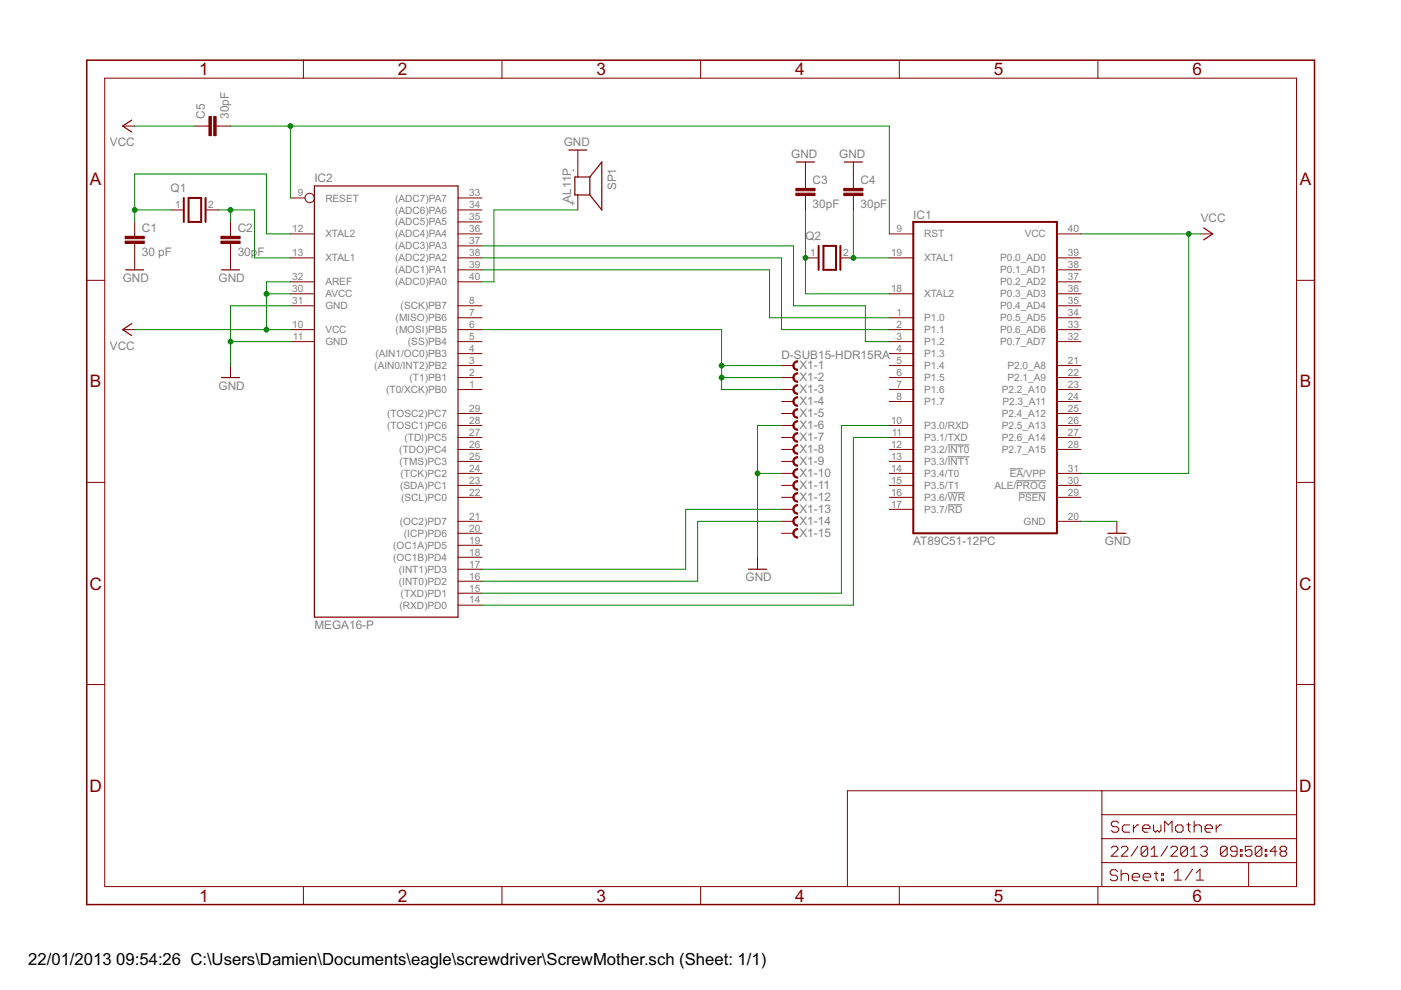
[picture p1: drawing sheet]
<svg xmlns="http://www.w3.org/2000/svg" width="297mm" height="210mm" viewBox="0 0 297 210" stroke-linecap="round" stroke-linejoin="round" font-family="sans-serif">
<path d="M200.9 94.3h4.7M200.9 96.9h4.7M214.1 99.4h2.8M200.9 104.5h3.7M200.9 107h3.1M215.5 101.9h6.3M216 104.5h5.8" fill="none" stroke="#808080" stroke-width=".21"/>
<g fill="none" stroke="#800000" stroke-width=".21">
<path d="M22.2 16.6h252.7v171.4h-252.7zM64.3 12.8v3.8M106.4 12.8v3.8M148.5 12.8v3.8M190.7 12.8v3.8M232.8 12.8v3.8M26 26.7h2.6M41.3 26.7h3M45.8 26.7h3.1M122.5 31.8v5.7M170.8 34.4v5.5M180.9 34.4v5.5"/>
<path d="M18.4 59.4h3.8M28.6 47.1v3M28.6 51.6v5.6M36.2 44.5h2.5M43.8 44.5h2.5M48.9 47.1v3M48.9 51.6v5.6M61.6 54.7h5.1M61.6 59.8h5.1M61.6 49.6h5.1M61.6 42h3.1M97.1 54.7h5.1"/>
<path d="M97.1 57.2h5.1M97.1 59.8h5.1M97.1 49.6h5.1M97.1 42h5.1M97.1 44.5h5.1M97.1 47.1h5.1M97.1 52.1h5.1M122.5 41.3v3.2M170.8 54.7h2.5M170.8 41.5v3M178.4 54.7h2.5M180.9 41.5v3"/>
<path d="M188.6 54.7h5M188.6 49.6h5M224.1 54.7h5.1M224.1 57.2h5.1M224.1 59.8h5.1M224.1 49.6h5.1M254.6 49.6h2.5M274.9 59.4h3.8M26 69.9h2.6M48.9 77.5v2.6M61.6 62.3h5.1M61.6 64.8h5.1"/>
<path d="M61.6 69.9h5.1M61.6 72.4h5.1M97.1 64.8h5.1M97.1 67.4h5.1M97.1 69.9h5.1M97.1 72.4h5.1M97.1 77.5h5.1M97.1 75h5.1M165.7 77.5h2.5M188.6 62.3h5M188.6 67.4h5M188.6 69.9h5"/>
<path d="M188.6 72.4h5M188.6 77.5h5M188.6 75h5M224.1 62.3h5.1M224.1 64.8h5.1M224.1 67.4h5.1M224.1 69.9h5.1M224.1 72.4h5.1M224.1 77.5h5.1M97.1 80.1h5.1M97.1 82.6h5.1M97.1 87.7h5.1"/>
<path d="M97.1 90.2h5.1M97.1 92.8h5.1M97.1 95.3h5.1M97.1 97.8h5.1M165.7 80.1h2.5M165.7 82.6h2.5M165.7 85.1h2.5M165.7 87.7h2.5M165.7 90.2h2.5M165.7 92.8h2.5M165.7 95.3h2.5M165.7 97.8h2.5"/>
<path d="M188.6 80.1h5M188.6 82.6h5M188.6 85.1h5M188.6 90.2h5M188.6 92.8h5M188.6 95.3h5M188.6 97.8h5M224.1 80.1h5.1M224.1 82.6h5.1M224.1 85.1h5.1M224.1 87.7h5.1M224.1 90.2h5.1"/>
<path d="M224.1 92.8h5.1M224.1 95.3h5.1M18.4 102.3h3.8M97.1 100.4h5.1M97.1 102.9h5.1M97.1 105.5h5.1M97.1 110.5h5.1M97.1 118.2h5.1M97.1 115.6h5.1M97.1 113.1h5.1M160.6 118.2v2.5M165.7 100.4h2.5"/>
<path d="M165.7 102.9h2.5M165.7 105.5h2.5M165.7 108h2.5M165.7 110.5h2.5M165.7 113.1h2.5M188.6 100.4h5M188.6 102.9h5M188.6 105.5h5M188.6 108h5M224.1 100.4h5.1M224.1 102.9h5.1M224.1 105.5h5.1"/>
<path d="M224.1 110.5h5.1M236.8 110.5v2.6M274.9 102.3h3.8M97.1 128.3h5.1M97.1 125.8h5.1M97.1 123.2h5.1M97.1 120.7h5.1M18.4 145.1h3.8M274.9 145.1h3.8M233.6 167.7v20.3M233.6 177.8h41.3M233.6 172.7h41.3"/>
<path d="M235.6 179.8l.4-.4h.7l.3 .4v.3l-1.4 1.4h1.4M237.2 174.5l-.4-.4h-.8l-.4 .4v.4l.4 .4h.8l.4 .4v.4l-.4 .3h-.8l-.4-.3M237.7 179.8l.4-.4h.7l.3 .4v.3l-1.4 1.4h1.4M239.5 174.9h-1.1l-.4 .4v.8l.4 .3h1.1M240.3 174.9v1.5M241.2 179.4l-1.4 2.1M241.5 174.9h-.4l-.8 .8M242.3 175.7h1.5v-.4l-.4-.4h-.8l-.3 .4v.8l.3 .3h.8M243.3 179.8v1.4l-.3 .3h-.7l-.4-.3M243.3 179.8l-.3-.4h-.7l-.4 .4v1.4M243.3 179.8l-1.4 1.4M244.6 174.9v1.2l.4 .3 .4-.3 .4 .3 .3-.3v-1.2"/>
<path d="M246.9 176.4v-2.3l.8 .8 .8-.8v2.3M247.5 179.4l-1.4 2.1M248.2 179.8l.4-.4h.7l.3 .4v.3l-1.4 1.4h1.4M249.3 175.3l.4-.4h.7l.4 .4v.8l-.4 .3h-.7l-.4-.3zM251.6 174.9h.8M251.8 179.8v1.4l-.4 .3h-.7l-.4-.3M251.8 179.8l-.4-.4h-.7l-.4 .4v1.4M251.8 179.8l-1.5 1.4M252 174.5v1.6l.4 .3M253.2 175.3l.4-.4h.7l.4 .4v1.1M253.2 174.1v2.3M254.6 179.8l.3-.4h.7l.4 .4v.3l-.4 .4"/>
<path d="M255.5 175.7h1.6v-.4l-.4-.4h-.8l-.4 .4v.8l.4 .3h.8M257.9 174.9v1.5M259 174.9h-.4l-.7 .8M260.2 179.8v1.4l-.4 .3h-.7l-.3-.3M260.2 179.8l-.4-.4h-.7l-.3 .4v1.4M260.2 179.8l-1.4 1.4M265.4 179.4h-1.4v1.1l.7-.4h.4l.3 .4v.7l-.3 .3h-.7l-.4-.3M267.5 179.8v1.4l-.3 .3h-.7l-.4-.3M267.5 179.8l-.3-.4h-.7l-.4 .4v1.4M267.5 179.8l-1.4 1.4M274.9 167.7h-95.2v20.3M64.3 188v3.8"/>
<path d="M106.4 188v3.8M148.5 188v3.8M190.7 188v3.8M232.8 188v3.8M233.6 182.9h41.3M236.9 184.8l-.4-.4h-.7l-.4 .4v.4l.4 .4h.7l.4 .3v.5l-.4 .3h-.7l-.4-.3M237.7 184.4v2.3M237.7 185.6l.4-.4h.8l.4 .4v1.1M240.1 185.9h1.5v-.3l-.4-.4h-.8l-.3 .4v.8l.3 .3h.8M242.4 185.9h1.5v-.3l-.3-.4h-.8l-.4 .4v.8l.4 .3h.8M244 181.5h1.4M244 180.1l.7-.7v2.1"/>
<path d="M244.7 185.2h.8M245.1 184.8v1.6l.4 .3M246.3 185.2h.4v.4h-.4zM246.3 186.4h.4v.3h-.4zM249 185.1l.7-.8v2.3M249 186.6h1.5M252.5 180.1l.7-.7v2.1M252.5 181.5h1.4M252.9 184.3l-1.6 2.3M253.6 186.6h1.6M253.6 185.1l.8-.8v2.3M255.2 180.5h.4"/>
<path d="M255.6 180.5l.4 .3v.4l-.4 .3h-.7l-.3-.3M262.3 180.5h-1.1l-.3-.4v-.3l.3-.4h.7l.4 .4v1.4l-.4 .3h-.7l-.3-.3M263 181.2h.3v.3h-.3zM263 180.1h.3v.4h-.3zM264.7 182.9v5.1M268.2 181.2h.4v.3h-.4zM268.2 180.1h.4v.4h-.4zM270.7 180.5h-1.4l1-1.1v2.1M271.7 180.5l-.3 .3v.4l.3 .3h.7l.4-.3v-.4l-.4-.3M271.7 180.5l-.3-.4v-.3l.3-.4h.7l.4 .4v.3l-.4 .4M271.7 180.5h.7"/>
<circle cx="65.7" cy="42" r=".99"/>
</g>
<path d="M18.4 12.8h260.3v179h-260.3z" fill="none" stroke="#800000" stroke-width=".32"/>
<path d="M39 42v5.1M40 42h2.7v5.1h-2.7zM43.6 42v5.1M173.6 52.1v5.1M174.6 52.1h2.6v5.1h-2.6zM178.2 52.1v5.1M193.6 47.1h30.5v66h-30.5z" fill="none" stroke="#800000" stroke-width=".42"/>
<g fill="none" stroke="#800000" stroke-width=".25">
<path d="M27.9 25.5l-1.9 1.2 1.9 1.3M66.7 39.4h30.4v91.5h-30.4zM120.6 31.8h3.8M125.1 37.5h-3.2v3.8h3.2M125.1 37.5v3.8M125.1 37.5l2.5-3.1v10.1l-2.5-3.2M168.9 34.4h3.8M179 34.4h3.8M26.6 57.2h3.9M47 57.2h3.8M255.2 48.3l1.9 1.3-1.9 1.3M27.9 68.6l-1.9 1.3 1.9 1.3"/>
<path d="M47 80.1h3.8M234.9 113.1h3.8M158.7 120.7h3.8"/>
</g>
<g fill="#800000" stroke="#800000" stroke-width=".21">
<path d="M26.5 51.1h4.1v.5h-4.1z"/>
<path d="M26.5 50.1h4.1v.5h-4.1z"/>
<path d="M46.8 51.1h4.1v.5h-4.1z"/>
<path d="M46.8 50.1h4.1v.5h-4.1z"/>
<path d="M168.7 41h4.1v.5h-4.1z"/>
<path d="M168.7 39.9h4.1v.5h-4.1z"/>
<path d="M178.9 41h4.1v.5h-4.1z"/>
<path d="M178.9 39.9h4.1v.5h-4.1z"/>
<path d="M45.3 24.7h.5v4.1h-.5z"/>
<path d="M44.3 24.7h.5v4.1h-.5z"/>
</g>
<g fill="#800000" stroke="#800000" stroke-width=".21">
<path d="M168.4 76.8l.6-.3h.1v.3a.76 .76 0 0 0-.7 .7 .76 .76 0 0 0 .7 .8v.2a1.01 1.01 0 0 1-1-.6 1.01 1.01 0 0 1 .3-1.1z" fill-rule="evenodd"/>
<path d="M168.4 79.3l.6-.3h.1v.3a.76 .76 0 0 0-.7 .8 .76 .76 0 0 0 .7 .7v.3a1.01 1.01 0 0 1-1-.7 1.01 1.01 0 0 1 .3-1.1z" fill-rule="evenodd"/>
<path d="M168.4 81.8l.6-.2h.1v.2a.76 .76 0 0 0-.7 .8 .76 .76 0 0 0 .7 .8v.2a1.01 1.01 0 0 1-1-.6 1.01 1.01 0 0 1 .3-1.2z" fill-rule="evenodd"/>
<path d="M168.4 84.4l.6-.3h.1v.3a.76 .76 0 0 0-.7 .7 .76 .76 0 0 0 .7 .8v.2a1.01 1.01 0 0 1-.9-.6 1.01 1.01 0 0 1 .2-1.1z" fill-rule="evenodd"/>
<path d="M168.4 86.9l.6-.2h.1v.2a.76 .76 0 0 0-.7 .8 .76 .76 0 0 0 .7 .7v.3a1.01 1.01 0 0 1-.9-.7 1.01 1.01 0 0 1 .2-1.1z" fill-rule="evenodd"/>
<path d="M168.4 89.5l.6-.3h.1v.3a.76 .76 0 0 0-.7 .7 .76 .76 0 0 0 .7 .8v.2a1.01 1.01 0 0 1-.9-.6 1.01 1.01 0 0 1 .2-1.1z" fill-rule="evenodd"/>
<path d="M168.4 92l.6-.3h.1v.3a.76 .76 0 0 0-.7 .8 .76 .76 0 0 0 .7 .7v.3a1.01 1.01 0 0 1-.9-.7 1.01 1.01 0 0 1 .2-1.1z" fill-rule="evenodd"/>
<path d="M168.4 94.5l.6-.2h.1v.2a.76 .76 0 0 0-.7 .8 .76 .76 0 0 0 .7 .8v.2a1.01 1.01 0 0 1-.9-.6 1.01 1.01 0 0 1 .2-1.2z" fill-rule="evenodd"/>
<path d="M168.4 97l.7-.2v.3a.76 .76 0 0 0-.7 .7 .76 .76 0 0 0 .7 .8v.2a1.02 1.02 0 0 1-.9-.6 1.02 1.02 0 0 1 .2-1.2z" fill-rule="evenodd"/>
<path d="M168.4 99.6l.7-.2v.2a.76 .76 0 0 0-.7 .8 .76 .76 0 0 0 .7 .7v.3a1.02 1.02 0 0 1-.9-.7 1.02 1.02 0 0 1 .2-1.1z" fill-rule="evenodd"/>
<path d="M168.4 102.1l.7-.2v.3a.76 .76 0 0 0-.7 .7 .76 .76 0 0 0 .7 .8v.2a1.02 1.02 0 0 1-.9-.6 1.02 1.02 0 0 1 .2-1.2z" fill-rule="evenodd"/>
<path d="M168.4 104.7l.7-.3v.3a.76 .76 0 0 0-.7 .8 .76 .76 0 0 0 .7 .7v.3a1.02 1.02 0 0 1-.9-.7 1.02 1.02 0 0 1 .2-1.1z" fill-rule="evenodd"/>
<path d="M168.4 107.2l.7-.2v.2a.76 .76 0 0 0-.7 .8 .76 .76 0 0 0 .7 .8v.2a1.02 1.02 0 0 1-.9-.7 1.02 1.02 0 0 1 .2-1.1z" fill-rule="evenodd"/>
<path d="M168.4 109.7l.7-.2v.3a.76 .76 0 0 0-.7 .7 .76 .76 0 0 0 .7 .8v.2a1.02 1.02 0 0 1-.9-.6 1.02 1.02 0 0 1 .2-1.2z" fill-rule="evenodd"/>
<path d="M168.4 112.3l.7-.2v.2a.76 .76 0 0 0-.7 .8 .76 .76 0 0 0 .7 .7v.3a1.02 1.02 0 0 1-.9-.7 1.02 1.02 0 0 1 .2-1.1z" fill-rule="evenodd"/>
</g>
<g fill="none" stroke="#008000" stroke-width=".21">
<path d="M28.6 26.7h12.7M48.9 26.7h139.7v22.9M61.6 26.7v15.3M28.6 47.1v-10.2h27.9v12.7h5.1M28.6 44.5h7.6M46.3 44.5h7.7v10.2h7.6M48.9 44.5v2.6M61.6 59.8h-5.1v10.1M102.2 54.7h63.5v15.2h22.9M102.2 52.1h66v12.7h15.3v7.6h5.1M102.2 57.2h61v10.2h25.4M122.5 44.5h-17.8v15.3h-2.5"/>
<path d="M170.8 44.5v17.8h17.8M180.9 44.5v10.2h7.7M229.2 49.6h25.4M252 49.6v50.8h-22.8M28.6 69.9h33M48.9 72.4h12.7M56.5 62.3h5.1M61.6 64.8h-12.7v12.7M102.2 69.9h50.8v12.7h12.7M153 77.5h12.7M153 80.1h12.7M165.7 90.2h-5.1v28"/>
<path d="M188.6 92.8h-7.7v35.5h-78.7M188.6 90.2h-10.2v35.6h-76.2M160.6 100.4h5.1M165.7 110.5h-17.8v12.7h-45.7M165.7 108h-20.3v12.7h-43.2M229.2 110.5h7.6"/>
</g>
<g fill="#008000" stroke="#008000" stroke-width=".21">
<circle cx="252" cy="49.6" r=".51"/>
<circle cx="56.5" cy="69.9" r=".51"/>
<circle cx="56.5" cy="62.3" r=".51"/>
<circle cx="48.9" cy="72.4" r=".51"/>
<circle cx="160.6" cy="100.4" r=".51"/>
<circle cx="180.9" cy="54.7" r=".51"/>
<circle cx="170.8" cy="54.7" r=".51"/>
<circle cx="48.9" cy="44.5" r=".51"/>
<circle cx="28.6" cy="44.5" r=".51"/>
<circle cx="61.6" cy="26.7" r=".51"/>
<circle cx="153" cy="77.5" r=".51"/>
<circle cx="153" cy="80.1" r=".51"/>
</g>
<g font-size="4.1" fill="#800000">
<text x="42.2" y="16">1</text>
<text x="84.4" y="16">2</text>
<text x="126.5" y="16">3</text>
<text x="168.6" y="16">4</text>
<text x="210.7" y="16">5</text>
<text x="252.8" y="16">6</text>
<text x="19.1" y="39.3">A</text>
<text x="275.6" y="39.3">A</text>
<text x="19.1" y="82.1">B</text>
<text x="275.6" y="82.1">B</text>
<text x="19" y="125">C</text>
<text x="275.5" y="125">C</text>
<text x="19" y="167.8">D</text>
<text x="275.5" y="167.8">D</text>
<text x="42.2" y="191.2">1</text>
<text x="84.4" y="191.2">2</text>
<text x="126.5" y="191.2">3</text>
<text x="168.6" y="191.2">4</text>
<text x="210.7" y="191.2">5</text>
<text x="252.8" y="191.2">6</text>
</g>
<g font-size="4">
<text x="6" y="204.6">22/01/2013</text>
<text x="24.7" y="204.6">09:54:26 C:\Users\Damien\Documents\eagle\screwdriver\ScrewMother.sch (Sheet: 1/1)</text>
</g>
<g font-size="2.8" fill="#808080">
<text x="43.4" y="25.2" transform="rotate(-90 43.4 25.2)">C5</text>
<text x="48.5" y="25.2" transform="rotate(-90 48.5 25.2)">30pF</text>
<text x="23.3" y="31.1">VCC</text>
<text x="119.5" y="31.1">GND</text>
<text x="167.8" y="33.6">GND</text>
<text x="177.9" y="33.6">GND</text>
<text x="36.2" y="40.7">Q1</text>
<text x="66.6" y="38.7">IC2</text>
<text x="130.6" y="40.4" transform="rotate(-90 130.6 40.4)">SP1</text>
<text x="172.3" y="39">C3</text>
<text x="182.4" y="39">C4</text>
<text x="121.1" y="43" transform="rotate(-90 121.1 43)">AL11P</text>
<text x="172.3" y="44.1">30pF</text>
<text x="182.4" y="44.1">30pF</text>
<text x="193.6" y="46.4">IC1</text>
<text x="254.6" y="47">VCC</text>
<text x="30.1" y="49.2">C1</text>
<text x="50.4" y="49.2">C2</text>
<text x="170.8" y="50.9">Q2</text>
<text x="26" y="59.7">GND</text>
<text x="30.1" y="54.3">30 pF</text>
<text x="46.3" y="59.7">GND</text>
<text x="50.4" y="54.3">30p</text>
<text x="54.6" y="54.3">F</text>
<text x="23.3" y="74.2">VCC</text>
<text x="165.7" y="76.1">D-SUB15-HDR15RA</text>
<text x="46.3" y="82.6">GND</text>
<text x="169.5" y="78.3">X1-1</text>
<text x="169.5" y="80.8">X1-2</text>
<text x="169.5" y="83.4">X1-3</text>
<text x="169.5" y="85.9">X1-4</text>
<text x="169.5" y="88.4">X1-5</text>
<text x="169.5" y="91">X1-6</text>
<text x="169.5" y="93.5">X1-7</text>
<text x="169.5" y="96.1">X1-8</text>
<text x="169.5" y="98.6">X1-9</text>
<text x="169.5" y="101.1">X1-10</text>
<text x="169.5" y="103.7">X1-11</text>
<text x="169.5" y="106.2">X1-12</text>
<text x="169.5" y="108.8">X1-13</text>
<text x="169.5" y="111.3">X1-14</text>
<text x="169.5" y="113.8">X1-15</text>
<text x="193.6" y="115.6">AT89C51-12PC</text>
<text x="234.3" y="115.6">GND</text>
<text x="158.1" y="123.2">GND</text>
<text x="66.6" y="133.4">MEGA16-P</text>
</g>
<g font-size="2.4" fill="#808080">
<text x="63.1" y="41.6">9</text>
<text x="99.5" y="41.6">33</text>
<text x="122.2" y="36.5" transform="rotate(-90 122.2 36.5)">-</text>
<text x="37.2" y="44.2">1</text>
<text x="44.1" y="44.2">2</text>
<text x="69" y="42.7">RESET</text>
<text x="83.8" y="42.7">(ADC7)PA7</text>
<text x="83.8" y="45.3">(ADC6)PA6</text>
<text x="83.8" y="47.8">(ADC5)PA5</text>
<text x="99.5" y="44.2">34</text>
<text x="99.5" y="46.7">35</text>
<text x="122.2" y="43.6" transform="rotate(-90 122.2 43.6)">+</text>
<text x="61.9" y="49.2">12</text>
<text x="69" y="50.3">XTAL2</text>
<text x="83.8" y="50.3">(ADC4)PA4</text>
<text x="83.8" y="52.9">(ADC3)PA3</text>
<text x="99.5" y="49.2">36</text>
<text x="99.5" y="51.8">37</text>
<text x="190.1" y="49.2">9</text>
<text x="196" y="50.3">RST</text>
<text x="217.3" y="50.3">VCC</text>
<text x="226.4" y="49.2">40</text>
<text x="61.9" y="59.4">32</text>
<text x="61.9" y="54.3">13</text>
<text x="69" y="55.4">XTAL1</text>
<text x="83.8" y="55.4">(ADC2)PA2</text>
<text x="83.8" y="58">(ADC1)PA1</text>
<text x="99.5" y="54.3">38</text>
<text x="99.5" y="56.9">39</text>
<text x="99.5" y="59.4">40</text>
<text x="171.8" y="54.3">1</text>
<text x="178.7" y="54.3">2</text>
<text x="188.9" y="54.3">19</text>
<text x="196" y="55.4">XTAL1</text>
<text x="212" y="55.4">P0.0_AD0</text>
<text x="212" y="58">P0.1_AD1</text>
<text x="226.4" y="54.3">39</text>
<text x="226.4" y="56.9">38</text>
<text x="226.4" y="59.4">37</text>
<text x="61.9" y="64.5">31</text>
<text x="61.9" y="61.9">30</text>
<text x="69" y="65.6">GND</text>
<text x="69" y="63">AVCC</text>
<text x="69" y="60.5">AREF</text>
<text x="83.8" y="60.5">(ADC0)PA0</text>
<text x="84.9" y="65.6">(SCK)PB7</text>
<text x="99.5" y="64.5">8</text>
<text x="188.9" y="61.9">18</text>
<text x="196" y="63">XTAL2</text>
<text x="212" y="60.5">P0.2_AD2</text>
<text x="212" y="63">P0.3_AD3</text>
<text x="212" y="65.6">P0.4_AD4</text>
<text x="226.4" y="61.9">36</text>
<text x="226.4" y="64.5">35</text>
<text x="61.9" y="69.5">10</text>
<text x="69" y="70.7">VCC</text>
<text x="83.9" y="68.1">(MISO)PB6</text>
<text x="83.9" y="70.7">(MOSI)PB5</text>
<text x="99.5" y="67">7</text>
<text x="99.5" y="69.5">6</text>
<text x="190.1" y="67">1</text>
<text x="190.1" y="69.5">2</text>
<text x="196" y="68.1">P1.0</text>
<text x="196" y="70.7">P1.1</text>
<text x="212" y="68.1">P0.5_AD5</text>
<text x="212" y="70.7">P0.6_AD6</text>
<text x="226.4" y="67">34</text>
<text x="226.4" y="69.5">33</text>
<text x="62.1" y="72.1">11</text>
<text x="69" y="73.2">GND</text>
<text x="79.6" y="75.7">(AIN1/OC0)PB3</text>
<text x="86.5" y="73.2">(SS)PB4</text>
<text x="99.5" y="72.1">5</text>
<text x="99.5" y="74.6">4</text>
<text x="99.5" y="77.2">3</text>
<text x="190.1" y="72.1">3</text>
<text x="190.1" y="74.6">4</text>
<text x="190.1" y="77.2">5</text>
<text x="196" y="73.2">P1.2</text>
<text x="196" y="75.7">P1.3</text>
<text x="212" y="73.2">P0.7_AD7</text>
<text x="226.4" y="72.1">32</text>
<text x="226.4" y="77.2">21</text>
<text x="79.4" y="78.3">(AIN0/INT2)PB2</text>
<text x="81.9" y="83.4">(T0/XCK)PB0</text>
<text x="86.8" y="80.8">(T1)PB1</text>
<text x="99.5" y="79.7">2</text>
<text x="99.5" y="82.2">1</text>
<text x="190.1" y="79.7">6</text>
<text x="190.1" y="82.2">7</text>
<text x="196" y="78.3">P1.4</text>
<text x="196" y="80.8">P1.5</text>
<text x="196" y="83.4">P1.6</text>
<text x="212.4" y="83.4">P2.2_A10</text>
<text x="213.6" y="78.3">P2.0_A8</text>
<text x="213.6" y="80.8">P2.1_A9</text>
<text x="226.4" y="79.7">22</text>
<text x="226.4" y="82.2">23</text>
<text x="82.1" y="88.4">(TOSC2)PC7</text>
<text x="99.5" y="87.3">29</text>
<text x="99.5" y="89.9">28</text>
<text x="188.9" y="89.9">10</text>
<text x="190.1" y="84.8">8</text>
<text x="196" y="85.9">P1.7</text>
<text x="212.4" y="88.4">P2.4_A12</text>
<text x="212.6" y="85.9">P2.3_A11</text>
<text x="226.4" y="84.8">24</text>
<text x="226.4" y="87.3">25</text>
<text x="226.4" y="89.9">26</text>
<text x="82.1" y="91">(TOSC1)PC6</text>
<text x="85.7" y="93.5">(TDI)PC5</text>
<text x="99.5" y="92.4">27</text>
<text x="99.5" y="94.9">26</text>
<text x="188.9" y="94.9">12</text>
<text x="189.1" y="92.4">11</text>
<text x="196" y="91">P3.0/RXD</text>
<text x="196" y="93.5">P3.1/TXD</text>
<text x="212.4" y="91">P2.5_A13</text>
<text x="212.4" y="93.5">P2.6_A14</text>
<text x="226.4" y="92.4">27</text>
<text x="226.4" y="94.9">28</text>
<text x="84.7" y="96.1">(TDO)PC4</text>
<text x="84.7" y="98.6">(TMS)PC3</text>
<text x="84.9" y="101.1">(TCK)PC2</text>
<text x="99.5" y="97.5">25</text>
<text x="99.5" y="100">24</text>
<text x="188.9" y="97.5">13</text>
<text x="188.9" y="100">14</text>
<text x="196" y="96.1">P3.2/INT0</text>
<text x="196" y="98.6">P3.3/INT1</text>
<text x="196" y="101.1">P3.4/T0</text>
<text x="212.4" y="96.1">P2.7_A15</text>
<text x="214.1" y="101.1">EA/VPP</text>
<text x="226.4" y="100">31</text>
<text x="84.8" y="103.7">(SDA)PC1</text>
<text x="85" y="106.2">(SCL)PC0</text>
<text x="99.5" y="102.6">23</text>
<text x="99.5" y="105.1">22</text>
<text x="188.9" y="102.6">15</text>
<text x="188.9" y="105.1">16</text>
<text x="188.9" y="107.6">17</text>
<text x="196" y="103.7">P3.5/T1</text>
<text x="196" y="106.2">P3.6/WR</text>
<text x="210.8" y="103.7">ALE/PROG</text>
<text x="216" y="106.2">PSEN</text>
<text x="226.4" y="102.6">30</text>
<text x="226.4" y="105.1">29</text>
<text x="84.8" y="111.3">(OC2)PD7</text>
<text x="85.6" y="113.8">(ICP)PD6</text>
<text x="99.5" y="112.7">20</text>
<text x="99.5" y="110.2">21</text>
<text x="196" y="108.8">P3.7/RD</text>
<text x="217" y="111.3">GND</text>
<text x="226.4" y="110.2">20</text>
<text x="83.4" y="118.9">(OC1B)PD4</text>
<text x="83.4" y="116.4">(OC1A)PD5</text>
<text x="99.5" y="117.8">18</text>
<text x="99.5" y="115.3">19</text>
<text x="84.6" y="124">(INT0)PD2</text>
<text x="84.6" y="121.5">(INT1)PD3</text>
<text x="99.5" y="125.4">15</text>
<text x="99.5" y="122.9">16</text>
<text x="99.5" y="120.3">17</text>
<text x="84.7" y="129.1">(RXD)PD0</text>
<text x="84.9" y="126.5">(TXD)PD1</text>
<text x="99.5" y="128">14</text>
</g>
</svg>
